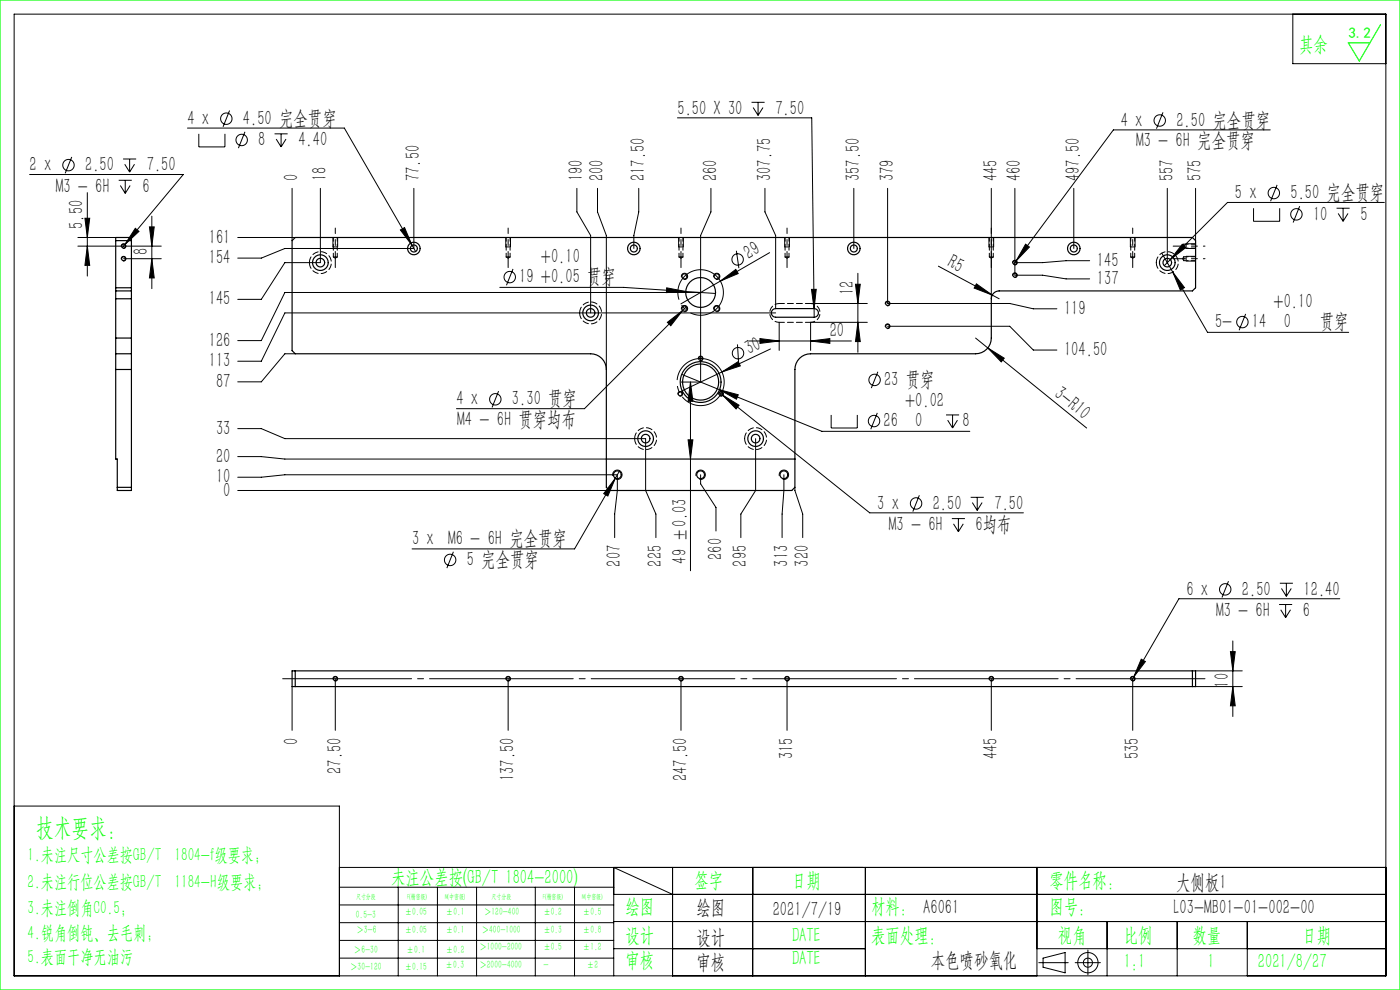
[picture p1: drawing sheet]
<svg xmlns="http://www.w3.org/2000/svg" width="297mm" height="210mm" viewBox="0 0 297 210" stroke-linecap="round" stroke-linejoin="round" font-family="sans-serif">
<g fill="none" stroke="#000" stroke-width=".21">
<path d="M3 3h291v204h-291zM274.3 3v10.5h19.7M6.3 37h32.6l-12.4 14.9M15.2 33.3l-1.4 3.5M25.2 38.2h2.8M25.5 39.4l1.1 1.6M26.1 33.7h2.8M26.5 34.8l1 1.7M26.6 38.2v2.8M27.5 33.7v2.8M27.6 39.4l-1 1.6M28.5 34.8l-1 1.7"/>
<path d="M39.8 27.2h33.2l15.2 26.2M42.2 28.4v2.8h5.5v-2.8M48.7 23.4l-1.4 3.5M52 28l-1.4 3.4M58.2 28.4h2.8M58.6 29.5l1 1.7M59.6 28.4v2.8M60.7 29.5l-1.1 1.7M62 40v11M68 40v15.7h-7.6l-5 7.8h-5M87.8 40v12.7h-27.4l-5 2.1h-5M122.4 40v5l2.9 5v16.4"/>
<path d="M126.8 40v5l1.8 5v28.4M135.5 40v5l-1 5v2.7M143.7 25h28.5l.5 40.5M150.8 40v5l-2.2 5v31h-4.1M159.4 21.7h2.8M159.8 22.8l1 1.7M160.8 21.7v2.8M161.9 22.8l-1.1 1.7M162.3 40v5l2.2 5v15.5M181.1 40v12.7M188.3 40v24.4h25.9l5 1.1h5M210.3 40v23.4"/>
<path d="M215.3 40v18.4h5.9l5 .8h5M227.8 40v12.7M246.7 23.8l-1.4 3.5M247.6 40v15.7M253.6 40v14.5M269.5 27.6h-33.3l-21.2 28.4M270.9 39.2l-1.4 3.5M16.5 50.4h8M16.5 52.2h17.7M18 46.3h1l-.5 4.1zM18.5 52.2l.5 4.1h-1zM18.5 40.9v17.7"/>
<path d="M25.7 52.3a.5 .5 0 0 1 .5-.6 .5 .5 0 0 1 .5 .6 .5 .5 0 0 1-.6 .4M25.7 55a.5 .5 0 0 1 .5-.6 .5 .5 0 0 1 .5 .5 .5 .5 0 0 1-.6 .5M26.2 54.9h8M26.5 51.9l-.6 .6M28.7 48.4l.8 .7-3 2.8zM31.7 48.1h1l-.5 4.1zM32.2 45.9v15.3M32.2 54.9l.5 4.1h-1zM50.4 50.4h12.2M70.6 50.4v2M71.6 50.4v2M84.9 48.8l.9-.5 1.6 3.8z"/>
<path d="M107.3 50.4v2M108.3 50.4v2M108.8 57l-1.4 3.5M144 50.4v2M144.6 58.8a.67 .67 0 0 1 .6-.8 .67 .67 0 0 1 .7 .7 .67 .67 0 0 1-.9 .6M145 50.4v2M151.4 58.8a.67 .67 0 0 1 .6-.8 .67 .67 0 0 1 .7 .7 .67 .67 0 0 1-.8 .6M152.8 59.6l3.3-2.5 .5 .9zM156.2 53.2l.5 3.7M163.3 53.6l-18.9 10.9M166.5 50.4v2M167.5 50.4v2"/>
<path d="M182 58v16.7M199.1 56.5l12.9 6.9M209.8 50.4v2M210.8 50.4v2M214.8 58.5a.5 .5 0 0 1 .5-.6 .5 .5 0 0 1 .5 .5 .5 .5 0 0 1-.6 .5M214.8 55.8a.5 .5 0 0 1 .5-.6 .5 .5 0 0 1 .5 .6 .5 .5 0 0 1-.6 .4M217.6 51.8l.8 .6-2.9 3zM231.2 55.3h-5l-5 .4h-5.9M239.8 50.4v2M240.8 50.4v2M246.5 53.7l9.7 16.8h29.9M248.8 57.7l2.5 3.3-.9 .5z"/>
<path d="M250.8 51.8l.7 .7-3.2 2.6zM251.6 52.7h2M251.6 51.7h2M251.6 55.4h2M251.6 54.4h2M265.9 44.2v2.7h5.6v-2.7M275.7 43.7l-1.4 3.5M283.5 44.2h2.8M283.9 45.3l1 1.6M284.9 44.2v2.7M286 45.3l-1.1 1.6M293.7 42.9h-33.3l-13.4 13.5"/>
<path d="M62.6 75h-2.2l-5 6h-5M106 61h26.3l19.5 1.3M141.4 61.1l4.1 .7-4.1 .3zM141.6 68.4l3.2-2.6-2.5 3.3zM144.6 65.6a.67 .67 0 0 1 .6-.8 .67 .67 0 0 1 .7 .7 .67 .67 0 0 1-.9 .6M144.6 79.4l8 3.3M145.6 65.1l-21.6 21.6h-27.2M148.1 76.2a.5 .5 0 0 1 .5-.7 .5 .5 0 0 1 .5 .6 .5 .5 0 0 1-.6 .4M148.6 62h-88.2l-5 10.2h-5M151.4 65.6a.67 .67 0 0 1 .6-.8 .67 .67 0 0 1 .7 .7 .67 .67 0 0 1-.8 .6M153.2 78.9l3.4-2.2 .5 .9zM156.4 73.1l.3 3.7"/>
<path d="M158.9 72.3h21.7M161.2 71.8l4.1 .5-4.1 .5zM163.4 74l-19.3 9.2M164.5 66.4h-104.1l-5 10.2h-5M165.3 68.4v5.9M172 72.3l4-.5v1zM172 64.4h12M172.1 61.4h1.1l-.5 4.1zM172.7 65.5v1.8M181.5 60.3h1l-.5 4.1zM182 68.4l.5 4.1h-1zM184 68.4h-12v5.9"/>
<path d="M186.2 78.9l-1.4 3.4M187.8 69.3a.5 .5 0 0 1 .5-.6 .5 .5 0 0 1 .5 .6 .5 .5 0 0 1-.6 .4M187.8 64.5a.5 .5 0 0 1 .5-.6 .5 .5 0 0 1 .5 .5 .5 .5 0 0 1-.6 .5M188.3 69.2h25.9l5 5.1h5M207 71.7l23.5 19.1M207.1 60.2l3.4 2.4-3.8-1.5zM209.6 73.8l3.4 2.2-.6 .8zM264.3 66.6l-1.4 3.5M50.4 96.9h5l5 .5h68.2M50.4 90.9h5l5 2.1h76.6v11l2.1 5v5M105.8 83l-1.4 3.4M131.4 100l-9.5 16.4h-34.5"/>
<path d="M143.8 83.7a.5 .5 0 0 1 .5-.7 .5 .5 0 0 1 .5 .6 .5 .5 0 0 1-.6 .4M146 93.3h1l-.5 4.1zM146.5 81v40.1M146.5 81l.5 4.1h-1zM152.5 83.7a.5 .5 0 0 1 .4-.7 .5 .5 0 0 1 .6 .6 .5 .5 0 0 1-.7 .4M152.6 83.3l31.9 25.5h32.6M152.6 82.7l4 1-.4 1zM152.6 82.7l21.8 8.8h31.3M153.3 83.8l3.5 2.2-.6 .7zM160.3 93v11l-3.1 5v5M176.3 88v2.8h5.6v-2.8M186.1 87.6l-1.4 3.4"/>
<path d="M200.7 88h2.8M201 89.1l1.1 1.7M202.1 88v2.8M203.1 89.1l-1 1.7M50.4 104h78.9M50.4 101.2h5l5-.5h70.6v3.3l-.6 5v5M96.2 117l-1.4 3.5M130 101a1 1 0 0 1 .9-1.3 1 1 0 0 1 1.1 1.1 1 1 0 0 1-1.3 .9M130.5 101.4l-1.6 3.8-.8-.5zM147.7 101a1 1 0 0 1 .8-1.3 1 1 0 0 1 1.1 1.1 1 1 0 0 1-1.2 .9M148.6 100.7v1.9l3.3 5v5M165.3 101a1 1 0 0 1 .9-1.3 1 1 0 0 1 1.1 1.1 1 1 0 0 1-1.3 .9"/>
<path d="M166.3 100.7v3.3l-.4 5v5M168.6 103.4v.6l1.7 5v5M195 105.1l-1.4 3.4M201.9 110h2.8M202.3 111.1l1 1.7M203.3 110v2.8M204.4 111.1l-1.1 1.7M205.9 105.5h2.8M206.3 106.6l1 1.7M207.3 105.5v2.8M208.4 106.6l-1.1 1.7M242.1 139.8l.9 .5-2.5 3.3z"/>
<path d="M260.6 123.3l-1.4 3.4M261 138.2h1l-.5 4.1zM261.5 136v16M271.4 128.2h2.7M271.5 123.7h2.8M271.7 129.3l1 1.7M271.9 124.8l1 1.7M272.7 128.2v2.8M272.9 123.7v2.8M273.8 129.3l-1.1 1.7M273.9 124.8l-1 1.7M284.2 127h-34.1l-10 17.3"/>
<path d="M62 145.6v9.3M70.6 144.1a.5 .5 0 0 1 .5-.6 .5 .5 0 0 1 .5 .5 .5 .5 0 0 1-.6 .5M71.1 144v10.9M107.3 144.1a.5 .5 0 0 1 .5-.6 .5 .5 0 0 1 .5 .5 .5 .5 0 0 1-.6 .5M107.8 144v10.9M144 144.1a.5 .5 0 0 1 .4-.6 .5 .5 0 0 1 .6 .5 .5 .5 0 0 1-.7 .5M144.5 144v10.9M166.5 144.1a.5 .5 0 0 1 .4-.6 .5 .5 0 0 1 .6 .5 .5 .5 0 0 1-.7 .5M167 144v10.9M209.8 144.1a.5 .5 0 0 1 .5-.6 .5 .5 0 0 1 .5 .5 .5 .5 0 0 1-.6 .5M210.3 144v10.9M239.8 144.1a.5 .5 0 0 1 .5-.6 .5 .5 0 0 1 .5 .5 .5 .5 0 0 1-.6 .5"/>
<path d="M240.3 144v10.9M253.6 145.6h9.9M253.6 142.3h9.9M261.5 145.6l.5 4.1h-1zM3 171h69v36M72 184h222M72 188.2h58.2M72 192h58.2M72 195.7h58.2M72 199.5h58.2M84.5 188.2v18.8M92.8 188.2v18.8"/>
<path d="M101.1 188.2v18.8M113.6 188.2v18.8M121.9 188.2v18.8M130.2 189.7h163.8M130.2 195.5h163.8M142.7 189.7l-12.5-5.7v23M142.7 184v23M159.7 184v23M183.6 184v23M220 184v23M234.9 195.5v11.5M249.7 195.5v11.5"/>
<path d="M264.6 195.5v11.5M72 203.2h58.2M130.2 201.2h53.4M220 201.2h74M220.4 204.2h6.2M221.3 203.2l4.7-1.1v4.3l-4.7-1.2zM228.1 204.2h5.3M230.8 201.5v5.3"/>
<circle cx="14.5" cy="35" r="1.21"/>
<circle cx="48" cy="25.2" r="1.21"/>
<circle cx="51.3" cy="29.7" r="1.21"/>
<circle cx="246" cy="25.6" r="1.21"/>
<circle cx="108.1" cy="58.8" r="1.21"/>
<circle cx="156.5" cy="55" r="1.21"/>
<circle cx="270.2" cy="41" r="1.21"/>
<circle cx="275" cy="45.5" r="1.21"/>
<circle cx="156.6" cy="74.9" r="1.21"/>
<circle cx="263.6" cy="68.3" r="1.21"/>
<circle cx="105.1" cy="84.7" r="1.21"/>
<circle cx="185.4" cy="89.3" r="1.21"/>
<circle cx="185.5" cy="80.6" r="1.21"/>
<circle cx="95.5" cy="118.8" r="1.21"/>
<circle cx="194.3" cy="106.8" r="1.21"/>
<circle cx="259.9" cy="125" r="1.21"/>
<circle cx="230.8" cy="204.2" r="2.15"/>
<circle cx="230.8" cy="204.2" r=".96"/>
</g>
<path d="M153.4 79.6a5 5 0 0 0-8.4-2 5 5 0 0 0 2.3 8.3 5 5 0 0 0 6.2-6l-.1-.3" fill="none" stroke="#000" stroke-width=".21" stroke-dasharray="30.5 1.3 1.3 1.3" stroke-dashoffset="16.7" stroke-linecap="butt"/>
<path d="M153.3 60.6a4.8 4.8 0 0 0-8.1-1.9 4.8 4.8 0 0 0 2.1 8 4.8 4.8 0 0 0 6-5.8v-.3" fill="none" stroke="#000" stroke-width=".21" stroke-dasharray="30.5 1.3 1.3 1.3" stroke-dashoffset="15.2" stroke-linecap="butt"/>
<path d="M71.1 54.5v2.3M107.8 54.5v2.3M144.5 54.5v2.3M167 54.5v2.3M210.3 54.5v2.3M240.3 54.5v2.3M251.1 52.2h-2.2M251.1 54.9h-2.2" fill="none" stroke="#000" stroke-width=".21" stroke-dasharray="30.5 1.3 1.3 1.3"/>
<path d="M71.1 54.5v-6.1M107.8 54.5v-6.1M144.5 54.5v-6.1M167 54.5v-6.1M210.3 54.5v-6.1M240.3 54.5v-6.1" fill="none" stroke="#000" stroke-width=".21" stroke-dasharray="30.5 1.3 1.3 1.3" stroke-dashoffset="29.3"/>
<path d="M251.1 52.2h4.5M251.1 54.9h4.5" fill="none" stroke="#000" stroke-width=".21" stroke-dasharray="30.5 1.3 1.3 1.3" stroke-dashoffset="30.1"/>
<path d="M255.6 144h-195.6" fill="none" stroke="#000" stroke-width=".21" stroke-dasharray="30.5 1.3 1.3 1.3" stroke-dashoffset="3.1"/>
<path d="M0 0h297v210h-297zM292.9 5.2l-4.5 7.7-2.4-3.8h4.6" fill="none" stroke="#0f0" stroke-width=".25"/>
<g fill="none" stroke="#000" stroke-width=".21" stroke-dasharray="1.3 .6" stroke-dashoffset=".5">
<path d="M70.6 52.4h1M70.7 50.4v4.1M71.5 54.5v-4.1M107.3 52.4h1M107.4 50.4v4.1M108.2 54.5v-4.1M144 52.4h1M144 50.4v4.1M144.9 54.5v-4.1M166.5 52.4h1M166.5 50.4v4.1M167.4 54.5v-4.1"/>
<path d="M209.8 52.4h1M209.9 50.4v4.1M210.7 54.5v-4.1M239.8 52.4h1M239.9 50.4v4.1M240.7 54.5v-4.1M251.6 51.7v1M251.6 54.4v1"/>
</g>
<g fill="#000">
<path d="M152.8 59.6l3.3-2.5 .5 .9zM153.2 78.9l3.4-2.2 .5 .9zM209.6 73.8l3.4 2.2-.6 .8zM207.1 60.2l3.4 2.4-3.8-1.5z"/>
<path d="M84.9 48.8l2.5 3.3-1.6-3.8zM250.8 51.8l-2.5 3.3 3.2-2.6zM248.8 57.7l1.6 3.8 .9-.5zM141.6 68.4l.7 .7 2.5-3.3zM153.3 83.8l2.9 2.9 .6-.7zM152.6 82.7l3.6 2 .4-1zM172.1 61.4l.6 4.1 .5-4.1zM217.6 51.8l-2.1 3.6 2.9-3zM130.5 101.4l-2.4 3.3 .8 .5zM141.4 61.1v1l4.1-.3zM242.1 139.8l-1.6 3.8 2.5-3.3zM28.7 48.4l-2.2 3.5 3-2.8z"/>
<path d="M172 72.3l4-.5v1zM161.2 71.8l4.1 .5-4.1 .5z"/>
<path d="M146.5 81l.5 4.1h-1zM146 93.3h1l-.5 4.1zM181.5 60.3h1l-.5 4.1zM182 68.4l.5 4.1h-1z"/>
<path d="M261.5 145.6l.5 4.1h-1zM261 138.2h1l-.5 4.1zM18.5 52.2l.5 4.1h-1zM18 46.3h1l-.5 4.1zM32.2 54.9l.5 4.1h-1zM31.7 48.1h1l-.5 4.1z"/>
</g>
<g fill="none" stroke="#000" stroke-width=".25">
<path d="M24.5 51h3.4M62.6 50.4h190.4l.6 .6v10l-.6 .7h-41a1.67 1.67 0 0 0-1.7 1.7v8.3a3.3 3.3 0 0 1-3.3 3.3h-35a3.3 3.3 0 0 0-3.4 3.4v25l-.6 .6h-38.7l-.7-.6v-25a3.3 3.3 0 0 0-3.3-3.4h-62.7l-.6-.6v-23.4zM24.5 61.7v1.7M24.5 71.7v3.3M24.5 75v3.4M24.5 78.4v19h.4v6.6h3v-25.6M24.5 75h3.4M24.5 61.7v-11.3h3.4v11.3M24.5 61.7h3.4M24.5 61h3.4M24.5 63.4v8.3M24.5 63.4h3.4"/>
<path d="M24.5 71.7h3.4M24.5 78.4h3.4M27.9 61.7v1.7M27.9 71.7v3.3M27.9 75v3.4M27.9 63.4v8.3M163.9 65.7l.6-.2h8.2a.92 .92 0 0 1 .9 .9 .92 .92 0 0 1-.9 .9h-8.2a.92 .92 0 0 1-.8-.6 .92 .92 0 0 1 .2-1zM128.6 97.4h40M24.9 103.4h3M62 142.3h191.6v3.3h-191.6zM62.6 142.3v3.3M253 142.3v3.3"/>
<circle cx="26.2" cy="54.9" r=".42"/>
<circle cx="26.2" cy="52.2" r=".42"/>
<circle cx="68" cy="55.7" r=".92"/>
<circle cx="68" cy="55.7" r="1.67"/>
<circle cx="87.8" cy="52.7" r=".75"/>
<circle cx="87.8" cy="52.7" r="1.33"/>
<circle cx="134.5" cy="52.7" r="1.33"/>
<circle cx="134.5" cy="52.7" r=".75"/>
<circle cx="145.2" cy="58.6" r=".55"/>
<circle cx="152" cy="58.6" r=".55"/>
<circle cx="181.1" cy="52.7" r=".75"/>
<circle cx="181.1" cy="52.7" r="1.33"/>
<circle cx="215.3" cy="55.7" r=".42"/>
<circle cx="215.3" cy="58.4" r=".42"/>
<circle cx="227.8" cy="52.7" r=".75"/>
<circle cx="227.8" cy="52.7" r="1.33"/>
<circle cx="247.6" cy="55.7" r=".92"/>
<circle cx="247.6" cy="55.7" r="1.67"/>
<circle cx="125.3" cy="66.4" r=".92"/>
<circle cx="125.3" cy="66.4" r="1.67"/>
<circle cx="145.2" cy="65.5" r=".55"/>
<circle cx="148.6" cy="62" r="3.2"/>
<circle cx="148.6" cy="76" r=".42"/>
<circle cx="152" cy="65.5" r=".55"/>
<circle cx="188.3" cy="64.4" r=".42"/>
<circle cx="188.3" cy="69.2" r=".42"/>
<circle cx="137" cy="93" r="1.67"/>
<circle cx="137" cy="93" r=".92"/>
<circle cx="144.3" cy="83.5" r=".42"/>
<circle cx="148.6" cy="81" r="3.8"/>
<circle cx="148.6" cy="81" r="4.3"/>
<circle cx="153" cy="83.5" r=".42"/>
<circle cx="160.3" cy="93" r="1.67"/>
<circle cx="160.3" cy="93" r=".92"/>
<circle cx="131" cy="100.7" r=".83"/>
<circle cx="148.6" cy="100.7" r=".83"/>
<circle cx="166.3" cy="100.7" r=".83"/>
<circle cx="71.1" cy="144" r=".42"/>
<circle cx="107.8" cy="144" r=".42"/>
<circle cx="144.5" cy="144" r=".42"/>
<circle cx="167" cy="144" r=".42"/>
<circle cx="210.3" cy="144" r=".42"/>
<circle cx="240.3" cy="144" r=".42"/>
</g>
<path d="M251.1 54.5v.8M251.1 51.8v.8M165.3 68.4a2 2 0 0 1-2-2 2 2 0 0 1 2-2M172 64.4a2 2 0 0 1 2 2 2 2 0 0 1-2 2" fill="none" stroke="#000" stroke-width=".21" stroke-dasharray="1.3 .6" stroke-dashoffset=".4"/>
<g fill="none" stroke="#000" stroke-width=".21" stroke-dasharray="1.3 .6">
<path d="M65.6 55.7a2.33 2.33 0 0 1 3.4-2.1 2.33 2.33 0 0 1 .4 3.9 2.33 2.33 0 0 1-3.7-1.3l-.1-.5M70.7 54.5h.4M70.7 54.5l.4 .3M71.1 54.5h.4M71.1 54.8l.4-.3M107.4 54.5h.4M107.4 54.5l.4 .3M107.8 54.5h.4M107.8 54.8l.4-.3M144 54.5h.5M144 54.5l.5 .3M144.5 54.5h.4"/>
<path d="M144.5 54.8l.4-.3M166.5 54.5h.5M166.5 54.5l.5 .3M167 54.5h.4M167 54.8l.4-.3M209.9 54.5h.4M209.9 54.5l.4 .3M210.3 54.5h.4M210.3 54.8l.4-.3M239.9 54.5h.4M239.9 54.5l.4 .3M240.3 54.5h.4"/>
<path d="M240.3 54.8l.4-.3M245.3 55.7a2.33 2.33 0 0 1 3.3-2.1 2.33 2.33 0 0 1 .5 3.9 2.33 2.33 0 0 1-3.7-1.3l-.1-.5M250.9 54.9l.2 .4M250.9 52.2l.2 .4M251.1 54.5l-.2 .4M251.1 51.8l-.2 .4M123 66.4a2.33 2.33 0 0 1 3.3-2.1 2.33 2.33 0 0 1 .5 3.9 2.33 2.33 0 0 1-3.8-1.3v-.5M134.6 93a2.33 2.33 0 0 1 3.4-2.1 2.33 2.33 0 0 1 .4 4 2.33 2.33 0 0 1-3.7-1.3l-.1-.6M158 93a2.33 2.33 0 0 1 3.3-2.1 2.33 2.33 0 0 1 .5 4 2.33 2.33 0 0 1-3.8-1.3v-.6"/>
</g>
<path d="M165.3 64.4h6.7M172 68.4h-6.7" fill="none" stroke="#000" stroke-width=".21" stroke-dasharray="1.3 .6" stroke-dashoffset=".2"/>
<path d="M251.1 55.3h2.5M251.1 52.6h2.5M253.6 54.5h-2.5M253.6 51.8h-2.5" fill="none" stroke="#000" stroke-width=".21" stroke-dasharray="1.3 .6" stroke-dashoffset=".3"/>
<text font-size="5.4" fill="#0f0" x="7.7" y="177.2">技术要求：</text>
<g font-size="4.4" fill="#0f0">
<text x="275.6" y="10.8">其余</text>
<text x="83" y="187.5">未注公差按(GB/T 1804-2000)</text>
<text x="147.3" y="188">签字</text>
<text x="168" y="188">日期</text>
<text x="222.6" y="188">零件名称：</text>
<text x="132.7" y="193.6">绘图</text>
<text x="184.8" y="193.6">材料： A6061</text>
<text x="222.6" y="193.6">图号：</text>
<text x="132.7" y="199.8">设计</text>
<text x="168" y="199.8">DATE</text>
<text x="184.8" y="199.8">表面处理：</text>
<text x="224.4" y="199.8">视角</text>
<text x="238.4" y="199.8">比例</text>
<text x="253" y="199.8">数量</text>
<text x="276.3" y="199.8">日期</text>
<text x="132.7" y="205.1">审核</text>
<text x="168" y="204.6">DATE</text>
<text x="238.4" y="205.3">1:1</text>
<text x="256.2" y="205.3">1</text>
<text x="266.9" y="205.3">2021/8/27</text>
</g>
<g font-size="4.4">
<text x="39.8" y="26.5">4 x</text>
<text x="51.5" y="26.5">4.50 完全贯穿</text>
<text x="143.7" y="24.3">5.50 X 30</text>
<text x="164.5" y="24.3">7.50</text>
<text x="237.8" y="26.9">4 x</text>
<text x="249.6" y="26.9">2.50 完全贯穿</text>
<text x="54.8" y="31">8</text>
<text x="63.3" y="31">4.40</text>
<text x="241" y="31.2">M3 - 6H 完全贯穿</text>
<text x="6.3" y="36.3">2 x</text>
<text x="11.8" y="40.9">M3 - 6H</text>
<text x="18.1" y="36.3">2.50</text>
<text x="30.2" y="40.8">6</text>
<text x="31.2" y="36.3">7.50</text>
<text x="63.3" y="38.4" transform="rotate(-90 63.3 38.4)">0</text>
<text x="69.3" y="38.4" transform="rotate(-90 69.3 38.4)">18</text>
<text x="89.1" y="38.4" transform="rotate(-90 89.1 38.4)">77.50</text>
<text x="123.7" y="38.4" transform="rotate(-90 123.7 38.4)">190</text>
<text x="128" y="38.4" transform="rotate(-90 128 38.4)">200</text>
<text x="136.8" y="38.4" transform="rotate(-90 136.8 38.4)">217.50</text>
<text x="152.1" y="38.4" transform="rotate(-90 152.1 38.4)">260</text>
<text x="163.6" y="38.4" transform="rotate(-90 163.6 38.4)">307.75</text>
<text x="182.4" y="38.4" transform="rotate(-90 182.4 38.4)">357.50</text>
<text x="189.6" y="38.4" transform="rotate(-90 189.6 38.4)">379</text>
<text x="211.6" y="38.4" transform="rotate(-90 211.6 38.4)">445</text>
<text x="216.6" y="38.4" transform="rotate(-90 216.6 38.4)">460</text>
<text x="229.1" y="38.4" transform="rotate(-90 229.1 38.4)">497.50</text>
<text x="248.9" y="38.4" transform="rotate(-90 248.9 38.4)">557</text>
<text x="254.9" y="38.4" transform="rotate(-90 254.9 38.4)">575</text>
<text x="262" y="42.3">5 x</text>
<text x="273.8" y="42.3">5.50 完全贯穿</text>
<text x="278.6" y="46.8">10</text>
<text x="288.6" y="46.8">5</text>
<text x="17.7" y="48.5" transform="rotate(-90 17.7 48.5)">5.50</text>
<text x="44.3" y="51.7">161</text>
<text x="31.3" y="54.1" transform="rotate(-90 31.3 54.1)">8</text>
<text x="44.3" y="56">154</text>
<text x="114.7" y="55.7">+0.10</text>
<text x="158.9" y="55.2" transform="rotate(-30 158.9 55.2)">29</text>
<text x="200.8" y="56.4" transform="rotate(28 200.8 56.4)">R5</text>
<text x="232.7" y="56.6">145</text>
<text x="44.3" y="64.8">145</text>
<text x="110.1" y="60.1">19 +0.05 贯穿</text>
<text x="181.1" y="62.6" transform="rotate(-90 181.1 62.6)">12</text>
<text x="232.7" y="60.5">137</text>
<text x="270.2" y="65.3">+0.10</text>
<text x="176" y="71.5">20</text>
<text x="225.7" y="66.8">119</text>
<text x="257.8" y="69.6">5-</text>
<text x="265.6" y="69.6">14</text>
<text x="272.3" y="69.6">0</text>
<text x="280" y="69.6">贯穿</text>
<text x="44.3" y="77.9">113</text>
<text x="44.3" y="73.5">126</text>
<text x="158.9" y="75.2" transform="rotate(-25 158.9 75.2)">30</text>
<text x="225.7" y="75.5">104.50</text>
<text x="45.8" y="82.3">87</text>
<text x="187.5" y="81.9">23 贯穿</text>
<text x="223.4" y="83.9" transform="rotate(39 223.4 83.9)">3-R10</text>
<text x="96.8" y="86">4 x</text>
<text x="108.6" y="86">3.30 贯穿</text>
<text x="192" y="86.3">+0.02</text>
<text x="45.8" y="92.2">33</text>
<text x="97" y="90.3">M4 - 6H 贯穿均布</text>
<text x="187.4" y="90.6">26</text>
<text x="194.2" y="90.6">0</text>
<text x="204.2" y="90.6">8</text>
<text x="45.8" y="98.1">20</text>
<text x="45.8" y="102.5">10</text>
<text x="47.4" y="105.3">0</text>
<text x="186.1" y="108.1">3 x</text>
<text x="188.6" y="112.6">M3 - 6H</text>
<text x="197.9" y="108.1">2.50</text>
<text x="207" y="112.6">6均布</text>
<text x="211" y="108.1">7.50</text>
<text x="87.4" y="115.6">3 x M6 - 6H 完全贯穿</text>
<text x="145.6" y="119.5" transform="rotate(-90 145.6 119.5)">49 ±0.03</text>
<text x="153.2" y="118.8" transform="rotate(-90 153.2 118.8)">260</text>
<text x="99" y="120.1">5 完全贯穿</text>
<text x="131.7" y="120.2" transform="rotate(-90 131.7 120.2)">207</text>
<text x="140.4" y="120.2" transform="rotate(-90 140.4 120.2)">225</text>
<text x="158.5" y="120.2" transform="rotate(-90 158.5 120.2)">295</text>
<text x="167.2" y="120.2" transform="rotate(-90 167.2 120.2)">313</text>
<text x="171.6" y="120.2" transform="rotate(-90 171.6 120.2)">320</text>
<text x="251.7" y="126.3">6 x</text>
<text x="258" y="130.8">M3 - 6H</text>
<text x="263.5" y="126.3">2.50</text>
<text x="276.4" y="130.8">6</text>
<text x="276.6" y="126.3">12.40</text>
<text x="260.7" y="145.9" transform="rotate(-90 260.7 145.9)">10</text>
<text x="63.3" y="158" transform="rotate(-90 63.3 158)">0</text>
<text x="168.3" y="161.1" transform="rotate(-90 168.3 161.1)">315</text>
<text x="211.6" y="161.1" transform="rotate(-90 211.6 161.1)">445</text>
<text x="241.6" y="161.1" transform="rotate(-90 241.6 161.1)">535</text>
<text x="72.4" y="164.1" transform="rotate(-90 72.4 164.1)">27.50</text>
<text x="109.1" y="165.7" transform="rotate(-90 109.1 165.7)">137.50</text>
<text x="145.8" y="165.7" transform="rotate(-90 145.8 165.7)">247.50</text>
<text x="249.5" y="188.6">大侧板1</text>
<text x="147.8" y="194">绘图</text>
<text x="163.9" y="194.3">2021/7/19</text>
<text x="249" y="194">L03-MB01-01-002-00</text>
<text x="147.8" y="200.2">设计</text>
<text x="147.8" y="205.5">审核</text>
<text x="197.5" y="205">本色喷砂氧化</text>
</g>
<g font-size="4" fill="#0f0">
<text x="5.9" y="182.6">1.未注尺寸公差按GB/T 1804-f级要求；</text>
<text x="5.9" y="188.4">2.未注行位公差按GB/T 1184-H级要求；</text>
<text x="5.9" y="193.9">3.未注倒角C0.5；</text>
<text x="5.9" y="199.2">4.锐角倒钝、去毛刺；</text>
<text x="5.9" y="204.2">5.表面干净无油污</text>
</g>
<text font-size="3.2" fill="#0f0" x="286.1" y="8">3.2</text>
<g font-size="2.3" fill="#0f0">
<text x="75.5" y="194.7">0.5-3</text>
<text x="75.6" y="198">＞3-6</text>
<text x="85.9" y="194.2">±0.05</text>
<text x="85.9" y="198">±0.05</text>
<text x="94.6" y="194.2">±0.1</text>
<text x="94.6" y="198">±0.1</text>
<text x="102.2" y="198">＞400-1000</text>
<text x="102.7" y="194.2">＞120-400</text>
<text x="115.3" y="194.2">±0.2</text>
<text x="115.3" y="198">±0.3</text>
<text x="123.7" y="194.2">±0.5</text>
<text x="123.7" y="198">±0.8</text>
<text x="75.1" y="202.2">＞6-30</text>
<text x="86.3" y="202.2">±0.1</text>
<text x="94.6" y="202.2">±0.2</text>
<text x="101.7" y="201.6">＞1000-2000</text>
<text x="115.3" y="201.6">±0.5</text>
<text x="123.7" y="201.6">±1.2</text>
<text x="74.3" y="205.8">＞30-120</text>
<text x="85.9" y="205.8">±0.15</text>
<text x="94.5" y="205.4">±0.3</text>
<text x="101.7" y="205.4">＞2000-4000</text>
<text x="115.3" y="205.4">-</text>
<text x="124.5" y="205.4">±2</text>
</g>
<g font-size="1.5" fill="#0f0">
<text x="75.5" y="190.6">尺寸分段</text>
<text x="86.4" y="190.6">F(精密级)</text>
<text x="94.4" y="190.6">M(中密级)</text>
<text x="104.3" y="190.6">尺寸分段</text>
<text x="115.2" y="190.6">F(精密级)</text>
<text x="123.5" y="190.6">M(中密级)</text>
</g>
</svg>
